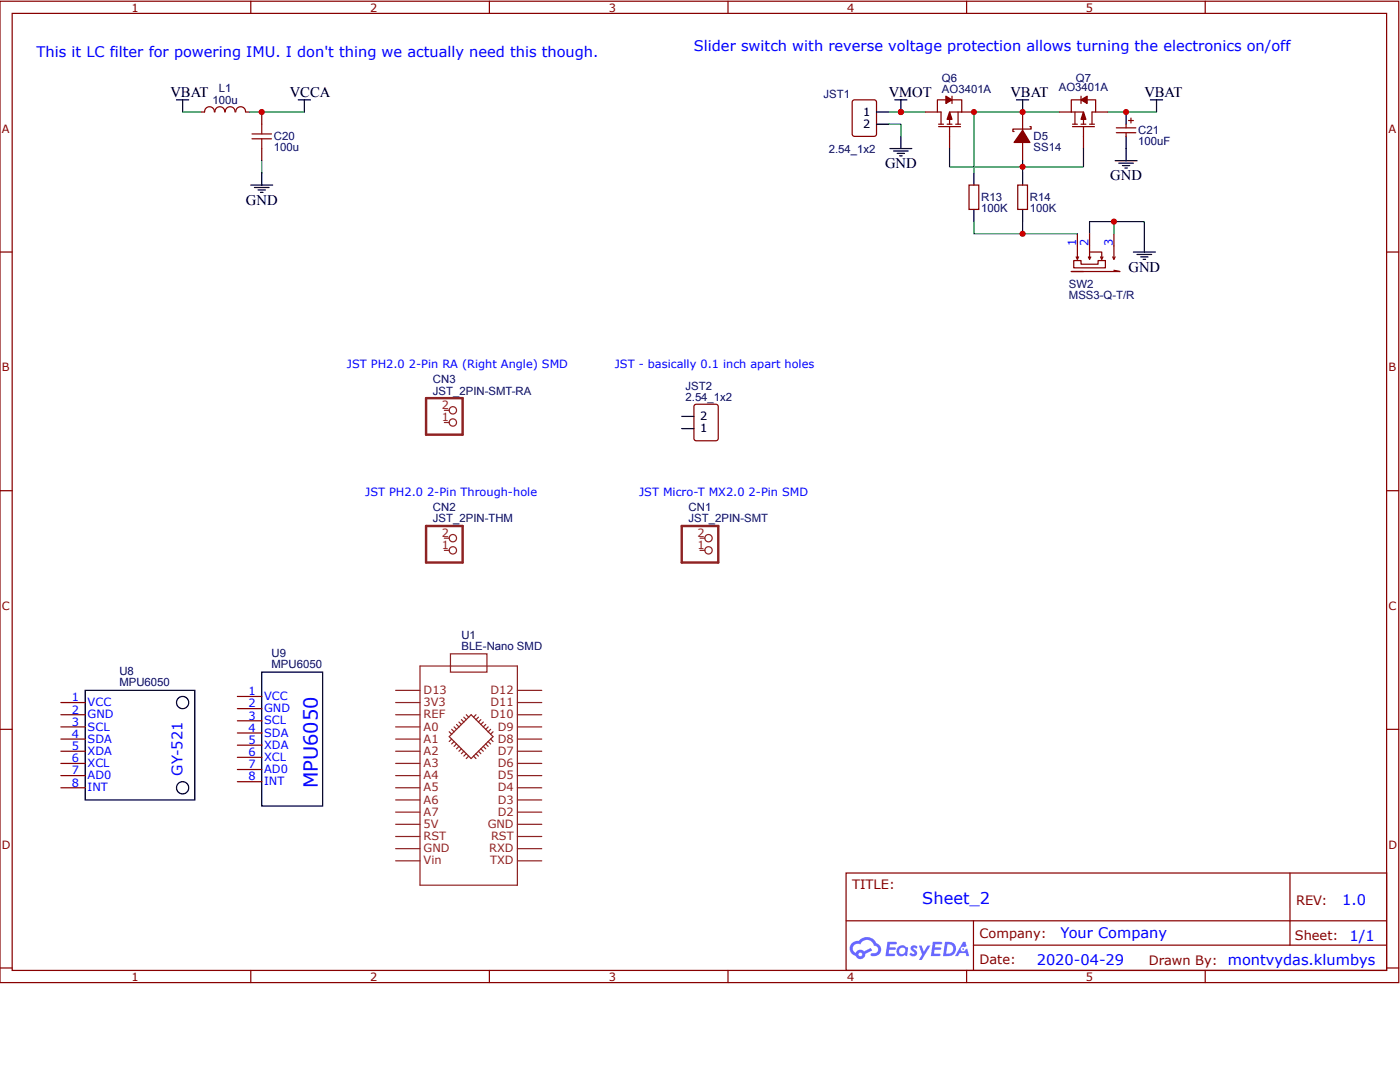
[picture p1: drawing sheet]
<svg xmlns="http://www.w3.org/2000/svg" width="279mm" height="216mm" viewBox="0 0 279 216" stroke-linecap="round" stroke-linejoin="round" font-family="sans-serif">
<g fill="none" stroke="#800" stroke-width=".24">
<path d="M0 .2h279.2v195.9h-279.2zM2.4 2.7h274.3v190.9h-274.3zM50 .2v2.5M97.7 .2v2.5M145.3 .2v2.5M192.9 .2v2.5M240.5 .2v2.5M0 50.3h2.4M276.7 50.3h2.5M0 97.9h2.4M276.7 97.9h2.5M0 145.5h2.4"/>
<path d="M276.7 145.5h2.5M168.9 174.2h107.8v19.4h-107.8zM257.4 174.2v14.4M0 193.2h2.4M50 193.6v2.5M97.7 193.6v2.5M145.3 193.6v2.5M168.9 183.7h107.7M192.9 193.6v2.5M194.3 188.6h82.3M194.3 183.7v9.8M240.5 193.6v2.5"/>
<path d="M276.7 193.2h2.5"/>
</g>
<g fill="#58f">
<path d="M181.9 188.8l.5-.2 .4 .1 .3 .3-.2 .4a.33 .33 0 0 0-.3-.3 .33 .33 0 0 0-.3 .1v.1a.82 .82 0 0 1 .7 .6 .82 .82 0 0 1-.3 .8l-.7 .1-.6-.4 .4-.3 .5 .3 .2-.1v-.2a.84 .84 0 0 1-.6-1.3z"/>
<path d="M183.4 188.7h.5l.5 1.2 .7-1.2h.6l-1.7 2.9h-.6l.6-1.1z"/>
<path d="M177.1 187.9h1.6l.3 .2-.1 .3h-1.3l-.1 .6h1.1l.1 .1 .1 .3-.3 .1h-1l-.2 .8h1.2l.1 .4-1.9 .1z"/>
<path d="M186.2 187.9h1.6l.2 .2-.1 .3h-1.2l-.1 .6h1l.3 .3-.3 .2h-1.1l-.1 .8h1.2v.4l-1.8 .1z"/>
<path d="M192.2 187.9h.5l.2 .9-.4 .2a.48 .48 0 0 0-.7 .2 .48 .48 0 0 0 .3 .7 .48 .48 0 0 0 .6-.5l.3-.1 .4 1.5h-.5l-.2-.6h-1.2l-.3 .6h-.6z"/>
<path d="M188.6 187.9l-.4 2.9h.9a1.45 1.45 0 0 0 1.7-1.5 1.45 1.45 0 0 0-1.7-1.4zM189.1 188.4a.96 .96 0 0 1 1.1 1 .96 .96 0 0 1-1.2 .9h-.2z"/>
<path d="M179.2 189a1.06 1.06 0 0 0-.1 1.5 1.06 1.06 0 0 0 1.5 .1l.4 .2 .2-1.6-.4-.2a1.03 1.03 0 0 0-1.6 0zM179.4 189.7a.65 .65 0 0 1 1.3 0 .65 .65 0 0 1-1.3 0z"/>
<path d="M170 188.2a1.5 1.5 0 0 0 .8 2.5 .99 .99 0 0 0 1.1 .7 .99 .99 0 0 0 .8-1l1.4-.7-.3-.5-1.4 .6a1.01 1.01 0 0 0-1.6 .3 .96 .96 0 0 1-.5-1.3 .96 .96 0 0 1 1.4-.3 1.46 1.46 0 0 1 1.5-.9 1.46 1.46 0 0 1 1.3 1.1 .78 .78 0 0 1 .7 1 .78 .78 0 0 1-1.1 .5 .3 .3 0 0 0-.4 .2 .3 .3 0 0 0 .3 .4 1.37 1.37 0 0 0 1.8-.9 1.37 1.37 0 0 0-.9-1.7 2.16 2.16 0 0 0-3.6-.5l-.7 .2zM171.3 190.5a.4 .4 0 0 1 .8 0 .4 .4 0 0 1-.8 0z"/>
<circle cx="192.2" cy="189.4" r=".18"/>
</g>
<g fill="none" stroke="#000" stroke-width=".24">
<path d="M17 137.8h21.9v21.8h-21.9zM52.2 134.1h12.2v26.7h-12.2z"/>
<circle cx="36.4" cy="140.2" r="1.21"/>
<circle cx="36.4" cy="157.2" r="1.21"/>
</g>
<g fill="none" stroke="#800" stroke-width=".24">
<path d="M214.3 52h1.4v.7h3.4v-.7h1.5v1.5h-6.3zM214.8 51.3l.2 .4 .3-.4M215 46.6v4.9M217.2 51.3l.2 .4 .3-.4M217.4 50.3h2.5v1.2M217.4 46.6v4.9M219.6 51.3l.3 .4 .2-.4M222.1 51.3l.2 .4 .2-.4M222.3 53.9l1.2 .3h-9.7h2.4M222.3 46.6v4.9M47.4 139h4.8M12.1 140.2h4.9"/>
<path d="M12.1 142.6h4.9M12.1 145h4.9M12.1 147.5h4.9M12.1 149.9h4.9M12.1 152.3h4.9M12.1 154.8h4.9M12.1 157.2h4.9M47.4 141.4h4.8M47.4 143.8h4.8M47.4 146.3h4.8M47.4 148.7h4.8M47.4 151.1h4.8"/>
<path d="M47.4 153.5h4.8M47.4 156h4.8"/>
</g>
<path d="M217.4 46.6v-2.4h11v3.7" fill="none" stroke="#080" stroke-width=".24"/>
<path d="M216.2 22.4l.5 1.4h-1z" fill="#800"/>
<path d="M216.2 22.4l.5 1.4h-1z" fill="none" stroke="#800" stroke-width=".24"/>
<path d="M215.7 19.9l1.3-.7v1.5z" fill="#800"/>
<g fill="none" stroke="#800" stroke-width=".24">
<path d="M215.7 19.9l1.3-.7v1.5zM215.7 19.9h-1.9v2.5M215.7 19.2v1.5M217 19.9h1.7v2.5h-.8v2.4M204.1 22.4v3.6M204.1 28.4v3.7M205.5 25.3h.3v.5h-3.7v.4h.3M211.4 22.4h2.4M213.8 22.4h2.4v2.4M214 25.3h4.4M214 24.8h1M214.5 22.4v2.4"/>
<path d="M215.7 24.8h1M216.2 25.3v4.3M217.4 24.8h1M218.7 22.4h2.4"/>
</g>
<path d="M204.1 26l1.4 2.4h-3.1z" fill="#800"/>
<path d="M193.4 36.9h1.9v4.9h-1.9zM203.1 36.9h2v4.9h-2zM204.1 26l1.4 2.4h-3.1z" fill="none" stroke="#800" stroke-width=".24"/>
<path d="M202.9 19.9h2.4M204.1 19.9v2.5M194.4 34.5v2.4M204.1 34.5v2.4M194.4 41.8v2.4M204.1 41.8v2.4" fill="none" stroke="#000" stroke-width=".24"/>
<path d="M211.4 22.4h-17v12.1" fill="none" stroke="#080" stroke-width=".24"/>
<path d="M189.5 22.4l.5 1.4h-1z" fill="#800"/>
<path d="M189.5 22.4l.5 1.4h-1z" fill="none" stroke="#800" stroke-width=".24"/>
<path d="M188.8 19.2l1.2 .7-1.2 .8z" fill="#800"/>
<g fill="none" stroke="#800" stroke-width=".24">
<path d="M188.8 19.2l1.2 .7-1.2 .8zM188.8 19.9h-1.7v2.5h.7v2.4M190 19.9h1.9v2.5M190 19.2v1.5M40.1 22.4h.7M40.8 22.3a.97 .97 0 0 1 1-1 .97 .97 0 0 1 1 1M42.9 22.3a.97 .97 0 0 1 1-1 .97 .97 0 0 1 .9 1M45 22.3a.97 .97 0 0 1 .9-1 .97 .97 0 0 1 1 1M47.1 22.3a.97 .97 0 0 1 .9-1 .97 .97 0 0 1 1 1M49.1 22.4h.7M52.2 22.4v2.4M52.2 29.6v2.5"/>
<path d="M170.2 20.1l.4-.2h3.8l.4 .2 .1 6.6-.2 .4-4.1 .1-.4-.2-.1-6.6zM184.6 22.4h2.5M187.3 25.3h4.4M187.3 24.8h1M189 24.8h1M189.5 25.3v4.3M190.7 24.8h1M191.2 22.4v2.4M191.9 22.4h-2.4v2.4M191.9 22.4h2.5M222.8 25.5h3.9M222.8 26.5h3.9"/>
<path d="M224.7 24.8v.7M224.7 26.5v.7M225.2 24.1h1M225.7 23.6v.9M138.6 80.8l.4-.1h3.9l.4 .2v6.6l-.2 .4-4.1 .1-.4-.3-.1-6.6z"/>
</g>
<path d="M36.4 22.4h3.7M49.8 22.4h10.9M52.2 32.1v2.4M177.4 24.8h2.4v2.4M177.4 22.4h7.2M189.5 29.6v3.7h26.7v-3.7M204.1 32.1v2.4M221.1 22.4h9.7M194.4 44.2v2.4h9.7v-2.4M204.1 46.6h10.9M222.3 44.2v2.4" fill="none" stroke="#080" stroke-width=".24"/>
<g fill="none" stroke="#000" stroke-width=".24">
<path d="M35.2 19.9h2.5M36.4 19.9v2.5M59.5 19.9h2.5M60.7 19.9v2.5M178.6 19.9h2.4M179.8 19.9v2.5M229.6 19.9h2.4M230.8 19.9v2.5M50 36.9h4.4M50.8 37.4h2.9M51.5 37.9h1.5M52 38.4h.5"/>
<path d="M52.2 34.5v2.4M174.9 22.4h2.5M174.9 24.8h2.5M177.6 29.6h4.4M178.3 30.1h2.9M179.1 30.6h1.4M179.5 31.1h.5M179.8 27.2v2.4M222.5 32.1h4.4M223.3 32.6h2.9M224 33h1.5M224.5 33.5h.5"/>
<path d="M224.7 22.4v2.4M224.7 27.2v4.9M226.2 50.3h4.4M226.9 50.8h2.9M227.7 51.3h1.4M228.1 51.7h.5M228.4 47.9v2.4M136.1 85.5h2.4M136.1 83.1h2.4"/>
</g>
<path d="M50.3 27.7h3.9M50.3 26.7h3.9M52.2 24.8v1.9M52.2 27.7v1.9" fill="none" stroke="#a00000" stroke-width=".24"/>
<path d="M85 79.4h7.3v7.3h-7.3zM85 105h7.3v7.2h-7.3zM136.1 105h7.2v7.2h-7.2z" fill="none" stroke="#8d2323" stroke-width=".49"/>
<g fill="none" stroke="#8d2323" stroke-width=".24">
<path d="M88.7 81.9h1M88.7 84.3h1M88.7 107.4h1M88.7 109.8h1M139.7 107.4h1M139.7 109.8h1M79 137.8h4.8M83.8 132.9h19.5v43.7h-19.5zM89.9 130.5h7.3v3.6h-7.3zM103.3 137.8h4.8M79 140.2h4.8M79 142.6h4.8"/>
<path d="M79 145h4.8M79 147.5h4.8M79 149.9h4.8M79 152.3h4.8M79 154.8h4.8M79 157.2h4.8M79 159.6h4.8M89.7 147l4.3-4.4 4.4 4.4-4.4 4.4zM89.7 146l.4 .5M90.1 145.5l.5 .5M90.1 147.5l-.4 .5M90.6 145l.5 .5"/>
<path d="M90.6 148l-.5 .4M91.1 144.6l.5 .4M91.1 148.4l-.5 .5M91.6 144.1l.5 .5M91.6 148.9l-.5 .5M92.1 143.6l.5 .5M92.1 149.4l-.5 .5M92.6 143.1l.5 .5M92.6 149.9l-.5 .5M93.1 142.6l.4 .5M93.1 150.4l-.5 .5M93.5 150.9l-.4 .5"/>
<path d="M94.5 150.9l.5 .5M95 150.4l.5 .5M95 142.6l-.5 .5M95.5 149.9l.5 .5M95.5 143.1l-.5 .5M96 149.4l.5 .5M96 143.6l-.5 .5M96.5 144.1l-.5 .5M96.5 148.9l.4 .5M96.9 148.4l.5 .5M96.9 144.6l-.4 .4M97.4 148l.5 .4"/>
<path d="M97.4 145l-.5 .5M97.9 147.5l.5 .5M97.9 145.5l-.5 .5M98.4 146l-.5 .5M103.3 140.2h4.8M103.3 142.6h4.8M103.3 145h4.8M103.3 147.5h4.8M103.3 149.9h4.8M103.3 152.3h4.8M103.3 154.8h4.8M103.3 157.2h4.8"/>
<path d="M103.3 159.6h4.8M79 162.1h4.8M79 164.5h4.8M79 166.9h4.8M79 169.3h4.8M79 171.8h4.8M103.3 162.1h4.8M103.3 164.5h4.8M103.3 166.9h4.8M103.3 169.3h4.8M103.3 171.8h4.8"/>
<circle cx="90.4" cy="84.3" r=".73"/>
<circle cx="90.4" cy="81.9" r=".73"/>
<circle cx="90.4" cy="109.8" r=".73"/>
<circle cx="90.4" cy="107.4" r=".73"/>
<circle cx="141.4" cy="109.8" r=".73"/>
<circle cx="141.4" cy="107.4" r=".73"/>
</g>
<g fill="#c00">
<circle cx="52.2" cy="22.4" r=".61"/>
<circle cx="179.8" cy="22.4" r=".61"/>
<circle cx="204.1" cy="33.3" r=".61"/>
<circle cx="194.4" cy="22.4" r=".61"/>
<circle cx="204.1" cy="22.4" r=".61"/>
<circle cx="222.3" cy="44.2" r=".61"/>
<circle cx="204.1" cy="46.6" r=".61"/>
<circle cx="224.7" cy="22.4" r=".61"/>
</g>
<text font-size="3.9" fill="#00f" x="63.4" y="157.3" transform="rotate(-90 63.4 157.3)">MPU6050</text>
<text font-size="3.2" fill="#00f" x="184.1" y="180.4">Sheet_2</text>
<g font-size="2.9" fill="#00f">
<text x="7.3" y="11.4">This it LC filter for powering IMU. I don't thing we actually need this though.</text>
<text x="138.5" y="10.2">Slider switch with reverse voltage protection allows turning the electronics on/off</text>
<text x="36.4" y="154.8" transform="rotate(-90 36.4 154.8)">GY-521</text>
<text x="267.9" y="180.6">1.0</text>
<text x="211.7" y="187.2">Your Company</text>
<text x="269.3" y="187.7">1/1</text>
<text x="206.9" y="192.5">2020-04-29</text>
<text x="245.1" y="192.5">montvydas.klumbys</text>
</g>
<g font-size="2.9">
<text x="34" y="19.4">VBAT</text>
<text x="57.8" y="19.4">VCCA</text>
<text x="177.4" y="19.4">VMOT</text>
<text x="201.7" y="19.4">VBAT</text>
<text x="228.4" y="19.4">VBAT</text>
<text x="176.6" y="33.5">GND</text>
<text x="221.6" y="36">GND</text>
<text x="49.1" y="40.8">GND</text>
<text x="225.2" y="54.2">GND</text>
</g>
<g font-size="2.6" fill="#800">
<text x="170.1" y="177.4">TITLE:</text>
<text x="258.7" y="180.6">REV:</text>
<text x="195.5" y="187.1">Company:</text>
<text x="258.4" y="187.6">Sheet:</text>
<text x="195.5" y="192.4">Date:</text>
<text x="229.3" y="192.5">Drawn By:</text>
</g>
<g font-size="2.3" fill="#800">
<text x="26.2" y="2.3">1</text>
<text x="73.9" y="2.3">2</text>
<text x="121.5" y="2.3">3</text>
<text x="169.1" y="2.3">4</text>
<text x="216.7" y="2.3">5</text>
<text x=".4" y="26.5">A</text>
<text x="277.1" y="26.5">A</text>
<text x=".4" y="74.1">B</text>
<text x="277.1" y="74.1">B</text>
<text x=".4" y="121.7">C</text>
<text x="277.1" y="121.7">C</text>
<text x=".4" y="169.3">D</text>
<text x="277.1" y="169.3">D</text>
<text x="26.2" y="195.7">1</text>
<text x="73.9" y="195.7">2</text>
<text x="121.5" y="195.7">3</text>
<text x="169.1" y="195.7">4</text>
<text x="216.7" y="195.7">5</text>
</g>
<g font-size="2.3" fill="#000080">
<text x="188" y="16.3">Q6</text>
<text x="214.7" y="16.3">Q7</text>
<text x="42.4" y="20.7">100u</text>
<text x="43.7" y="18.3">L1</text>
<text x="164.4" y="19.5">JST1</text>
<text x="188" y="18.5">AO3401A</text>
<text x="211.3" y="18.3">AO3401A</text>
<text x="54.7" y="28">C20</text>
<text x="206.3" y="28">D5</text>
<text x="227.2" y="29">100uF</text>
<text x="227.2" y="26.8">C21</text>
<text x="54.7" y="30.2">100u</text>
<text x="165.4" y="30.4">2.54_1x2</text>
<text x="206.3" y="30.2">SS14</text>
<text x="195.8" y="40.1">R13</text>
<text x="205.5" y="40.1">R14</text>
<text x="195.8" y="42.3">100K</text>
<text x="205.5" y="42.3">100K</text>
<text x="213.3" y="59.6">MSS3-Q-T/R</text>
<text x="213.3" y="57.4">SW2</text>
<text x="86.4" y="76.5">CN3</text>
<text x="136.8" y="77.7">JST2</text>
<text x="86.4" y="78.7">JST_2PIN-SMT-RA</text>
<text x="136.8" y="79.9">2.54_1x2</text>
<text x="137.4" y="101.9">CN1</text>
<text x="86.4" y="104.2">JST_2PIN-THM</text>
<text x="86.4" y="102">CN2</text>
<text x="137.4" y="104.1">JST_2PIN-SMT</text>
<text x="54.2" y="131.1">U9</text>
<text x="92.1" y="129.7">BLE-Nano SMD</text>
<text x="92.1" y="127.5">U1</text>
<text x="23.8" y="136.9">MPU6050</text>
<text x="23.8" y="134.7">U8</text>
<text x="54.2" y="133.4">MPU6050</text>
</g>
<g font-size="2.3">
<text x="172.3" y="23.1">1</text>
<text x="172.3" y="25.5">2</text>
<text x="139.7" y="83.8">2</text>
<text x="139.7" y="86.2">1</text>
</g>
<g font-size="2.3" fill="#00f">
<text x="214.8" y="49.1" transform="rotate(-90 214.8 49.1)">1</text>
<text x="217.2" y="49.1" transform="rotate(-90 217.2 49.1)">2</text>
<text x="222.1" y="49.1" transform="rotate(-90 222.1 49.1)">3</text>
<text x="69.2" y="73.4">JST PH2.0</text>
<text x="81.6" y="73.4">2-Pin RA (Right Angle) SMD</text>
<text x="122.7" y="73.4">JST - basically 0.1 inch apart holes</text>
<text x="72.9" y="98.9">JST PH2.0</text>
<text x="85.2" y="98.9">2-Pin Through-hole</text>
<text x="127.6" y="98.9">JST Micro-T MX2.0</text>
<text x="149.4" y="98.9">2-Pin SMD</text>
<text x="14.3" y="139.9">1</text>
<text x="14.3" y="142.4">2</text>
<text x="17.5" y="140.9">VCC</text>
<text x="17.5" y="143.3">GND</text>
<text x="49.6" y="138.7">1</text>
<text x="49.6" y="141.2">2</text>
<text x="49.6" y="143.6">3</text>
<text x="52.7" y="139.7">VCC</text>
<text x="52.7" y="142.1">GND</text>
<text x="14.3" y="144.8">3</text>
<text x="14.3" y="147.2">4</text>
<text x="14.3" y="149.7">5</text>
<text x="17.5" y="145.8">SCL</text>
<text x="17.5" y="148.2">SDA</text>
<text x="49.6" y="146">4</text>
<text x="49.6" y="148.4">5</text>
<text x="52.7" y="144.6">SCL</text>
<text x="52.7" y="147">SDA</text>
<text x="52.7" y="149.4">XDA</text>
<text x="14.3" y="152.1">6</text>
<text x="14.3" y="154.5">7</text>
<text x="17.5" y="150.6">XDA</text>
<text x="17.5" y="153.1">XCL</text>
<text x="17.5" y="155.5">AD0</text>
<text x="49.6" y="150.9">6</text>
<text x="49.6" y="153.3">7</text>
<text x="49.6" y="155.7">8</text>
<text x="52.7" y="151.8">XCL</text>
<text x="52.7" y="154.3">AD0</text>
<text x="14.3" y="156.9">8</text>
<text x="17.5" y="157.9">INT</text>
<text x="52.7" y="156.7">INT</text>
</g>
<g font-size="2.3" fill="#8d2323">
<text x="88.2" y="81.6">2</text>
<text x="88.2" y="84.1">1</text>
<text x="88.2" y="107.1">2</text>
<text x="139.2" y="107.1">2</text>
<text x="88.2" y="109.6">1</text>
<text x="139.2" y="109.6">1</text>
<text x="84.5" y="143.3">REF</text>
<text x="84.5" y="140.9">3V3</text>
<text x="84.5" y="138.5">D13</text>
<text x="97.9" y="140.9">D11</text>
<text x="97.9" y="143.3">D10</text>
<text x="97.9" y="138.5">D12</text>
<text x="84.5" y="148.2">A1</text>
<text x="84.5" y="145.8">A0</text>
<text x="99.3" y="145.8">D9</text>
<text x="99.3" y="148.2">D8</text>
<text x="84.5" y="155.5">A4</text>
<text x="84.5" y="153.1">A3</text>
<text x="84.5" y="150.6">A2</text>
<text x="99.3" y="150.6">D7</text>
<text x="99.3" y="153.1">D6</text>
<text x="99.3" y="155.5">D5</text>
<text x="84.5" y="160.4">A6</text>
<text x="84.5" y="157.9">A5</text>
<text x="99.3" y="157.9">D4</text>
<text x="99.3" y="160.4">D3</text>
<text x="84.5" y="167.6">RST</text>
<text x="84.5" y="165.2">5V</text>
<text x="84.5" y="162.8">A7</text>
<text x="97.3" y="165.2">GND</text>
<text x="98" y="167.6">RST</text>
<text x="99.3" y="162.8">D2</text>
<text x="84.5" y="172.5">Vin</text>
<text x="84.5" y="170.1">GND</text>
<text x="97.6" y="170.1">RXD</text>
<text x="97.8" y="172.5">TXD</text>
</g>
</svg>
